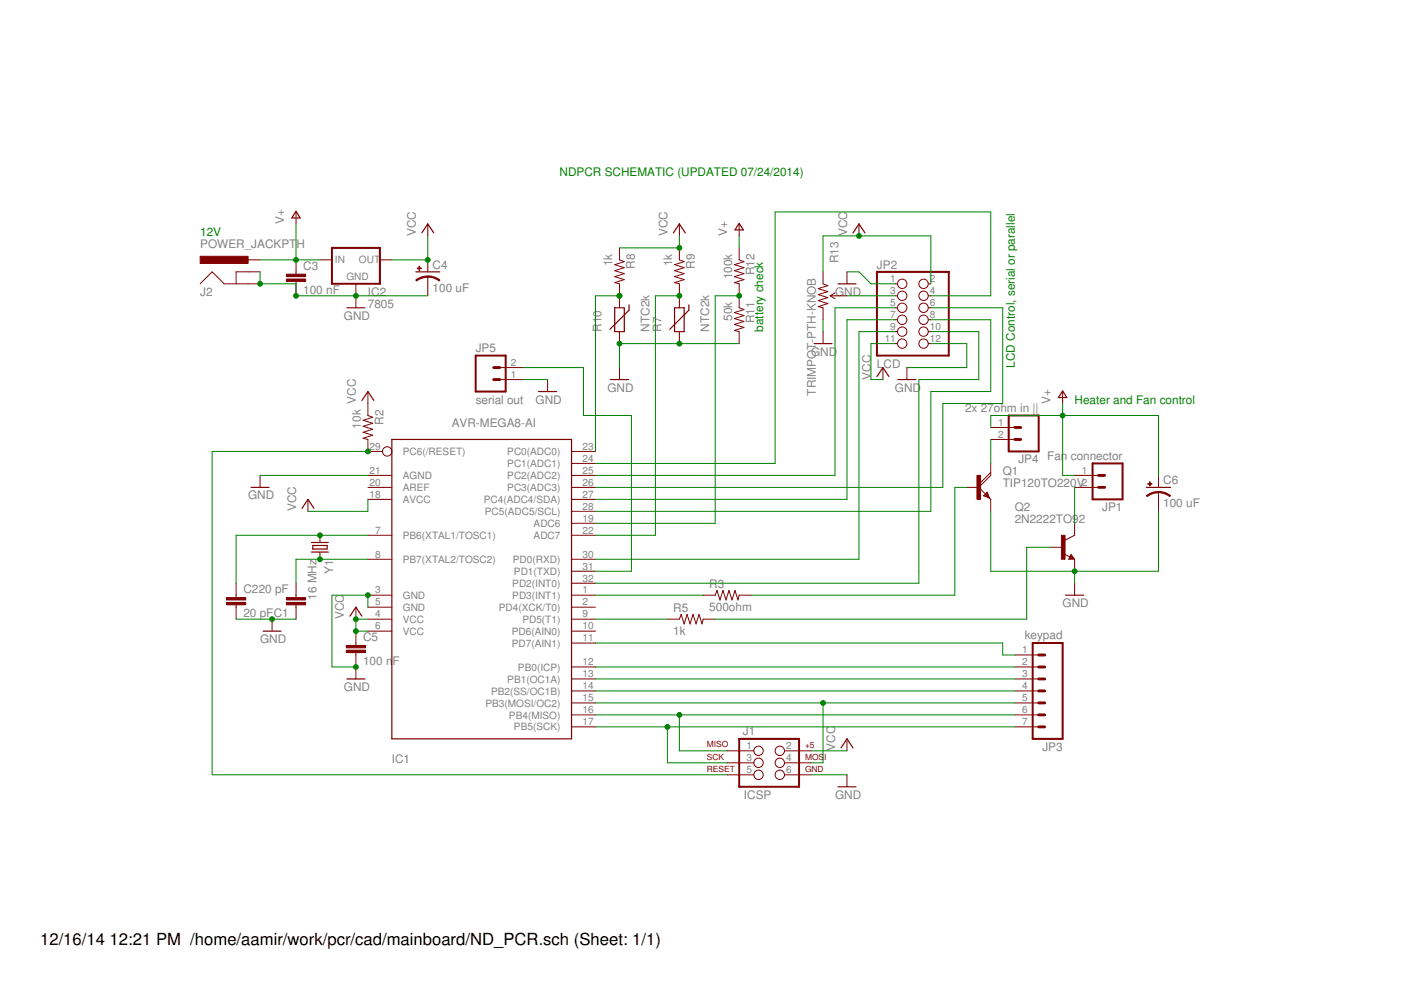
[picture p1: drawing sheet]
<svg xmlns="http://www.w3.org/2000/svg" width="297mm" height="210mm" viewBox="0 0 297 210" stroke-linecap="round" stroke-linejoin="round" font-family="sans-serif">
<g fill="none" stroke="#800000" stroke-width=".25">
<path d="M62.8 44.8l.8 1.4h-1.7zM88.2 57.6h5M89.4 49.4l1.3-1.9 1.3 1.9M142.8 49.4l1.2-1.9 1.3 1.9M156.7 47.3l.9 1.4h-1.8zM180.8 49.4l1.3-1.9 1.3 1.9M73.6 65.3h3.8M130.3 65.3h2.1v5h-2.1zM133.4 64.6v1.2l-4.1 4M143 65.3h2.1v5h-2.1zM146 64.6v1.2l-4 4M172.6 72.9h3.8"/>
<path d="M177.7 60.2h3.8M185.9 79.8l1.3-1.9 1.3 1.9M76.7 84.9l1.3-1.9 1.3 1.9M83.1 93.2h38.1v63.5h-38.1zM114.2 83h3.8M129.4 80.5h3.8M190.4 80.5h3.8M225.3 82.9l.9 1.4h-1.8zM53.2 103.3h3.8M64 107.8l1.3-1.9 1.3 1.9M66.1 117.1h3.5M66.1 115h3.5"/>
<path d="M66.3 115.7h3.1v.7h-3.1zM209.3 104.9l-.3 .2 .5 .3-.2-.8-.5 .5M227.1 118.1l.1 .2h-.4l.3-.5 .5 .6h-.8M243.1 103.3h5.1M55.8 133.8h3.8M74.2 130.6l1.3-1.9 1.2 1.9M225.9 126.2h3.8M73.6 144h3.8M178.3 158.6l1.3-1.9 1.2 1.9M177.7 166.8h3.8"/>
</g>
<g fill="none" stroke="#800000" stroke-width=".21">
<path d="M52.6 55.1h2.5M55.1 57.6h-5v2.6M62.8 44.9v2.6M62.8 55.1v3M62.8 59.7v3M67.8 55.1h2.6M80.5 55.1h2.6M90.7 47.5v2.5M90.7 55.1v2.5M90.7 58.7v4M131.3 52.6v2.5l1.1 .4-2.1 .6 2.1 .6-2.1 .7 2.1 .6-2.1 .7 2.1 .6-2.1 .6 1 .3v5.1M144 47.5v2.5"/>
<path d="M144 52.6v2.5l1.1 .4-2.1 .6 2.1 .6-2.1 .7 2.1 .6-2.1 .7 2.1 .6-2.1 .6 1 .3v5.1M156.7 52.6v2.5l1 .4-2 .6 2 .6-2 .7 2 .6-2 .7 2 .6-2 .6 1 .3v5.1l1 .3-2 .7 2 .6-2 .6 2 .7-2 .6 2 .6-2 .7 1 .2v2.6M156.7 47.5v2.5M174.5 57.6v2.6l1 .4-2 .6 2 .6-2 .7 2 .6-2 .6 2 .7-2 .6 1 .3v2.5M179.6 57.6v2.6M182.1 47.5v2.5M42.4 60.2l2.6-2.6 2.5 2.6h7.6M75.5 60.2v5.1M105.9 77.9h5.1M131.3 70.3v2.6M131.3 77.9v2.6M144 70.3v2.6"/>
<path d="M174.5 70.3v2.6M176 62.7h3.6M176 62.7l1 .7M177 62.1l-1 .6M187.2 77.9v2.6M189.7 60.2h.6M189.7 62.7h.6M189.7 65.3h.6M189.7 67.8h.6M189.7 70.3h.6M189.7 72.9h.6M192.3 77.9v2.6"/>
<path d="M196.8 60.2h.6M196.8 62.7h.6M196.8 65.3h.6M196.8 67.8h.6M196.8 70.3h.6M196.8 72.9h.6M78 83v5.1l1 .4-2 .6 2 .6-2 .7 2 .6-2 .7 2 .6-2 .6 1 .3v2.5h3.1M105.9 80.5h5.1M116.1 80.5v2.5M121.2 98.3h5.1M121.2 95.7h5.1M210.1 98.3v2.5l-2.6 2.5"/>
<path d="M210.1 90.6h5M210.1 93.2h5M225.3 83v2.6M55.1 100.8v2.5M65.3 105.9v2.5M67.8 113.5v1.5M67.8 117.1v1.5M78 118.6h5.1M78 113.5h5.1M78 100.8h5.1M78 103.3h5.1M78 105.9h5.1"/>
<path d="M121.2 118.6h5.1M121.2 113.5h5.1M121.2 100.8h5.1M121.2 103.3h5.1M121.2 105.9h5.1M121.2 111h5.1M121.2 108.4h5.1M205 103.3h2.5M207.5 103.3l2.6 2.6v2.5M209.3 104.4l.5 1.2-1.3-.5zM210.1 100.2l-2.6 2.5M222.8 116h2.5"/>
<path d="M225.6 117.5l1.2 .6M227.1 117.6l.7 1h-1.2zM227.8 100.8h5.1M227.8 103.3h5.1M227.8 111v2.5l-2 1M227.8 118.6v2.5M245.6 100.8v2.5M245.6 104.4v4M50.1 123.7v3M50.1 128.2v3.1M57.7 131.3v2.5M62.8 123.7v3"/>
<path d="M62.8 128.2v3.1M75.5 128.7v2.6M75.5 133.8v3M75.5 138.4v5.6M78 126.2h5.1M78 128.7h5.1M78 131.3h5.1M78 133.8h5.1M121.2 126.2h5.1M121.2 128.7h5.1M121.2 131.3h5.1M121.2 133.8h5.1"/>
<path d="M121.2 136.3h5.1M121.2 123.7h5.1M121.2 121.1h5.1M141.5 131.3h2.5l.4-1 .7 2 .6-2 .6 2 .6-2 .7 2 .6-2 .6 2 .3-1h2.5M149.1 126.2h2.5l.4-1 .7 2 .6-2 .6 2 .7-2 .6 2 .6-2 .7 2 .2-1h2.6M215.1 138.9h5.1M227.8 123.7v2.5M121.2 154.1h5.1M121.2 151.6h5.1M121.2 149h5.1M121.2 146.5h5.1M121.2 144h5.1"/>
<path d="M121.2 141.4h5.1M154.2 159.2h5.6M166.3 159.2h5.7M179.6 156.7v2.5M215.1 154.1h5.1M215.1 151.6h5.1M215.1 149h5.1M215.1 146.5h5.1M215.1 144h5.1M215.1 141.4h5.1M154.2 161.7h5.6M154.2 164.3h5.6"/>
<path d="M166.3 161.7h5.7M166.3 164.3h5.7M179.6 164.3v2.5"/>
<circle cx="191.3" cy="67.8" r=".99"/>
<circle cx="191.3" cy="62.7" r=".99"/>
<circle cx="191.3" cy="72.9" r=".99"/>
<circle cx="191.3" cy="60.2" r=".99"/>
<circle cx="191.3" cy="65.3" r=".99"/>
<circle cx="191.3" cy="70.3" r=".99"/>
<circle cx="195.8" cy="65.3" r=".99"/>
<circle cx="195.8" cy="67.8" r=".99"/>
<circle cx="195.8" cy="70.3" r=".99"/>
<circle cx="195.8" cy="60.2" r=".99"/>
<circle cx="195.8" cy="62.7" r=".99"/>
<circle cx="195.8" cy="72.9" r=".99"/>
<circle cx="82.1" cy="95.7" r=".99"/>
<circle cx="160.8" cy="159.2" r=".99"/>
<circle cx="165.3" cy="159.2" r=".99"/>
<circle cx="160.8" cy="161.7" r=".99"/>
<circle cx="160.8" cy="164.3" r=".99"/>
<circle cx="165.3" cy="161.7" r=".99"/>
<circle cx="165.3" cy="164.3" r=".99"/>
</g>
<path d="M70.4 52.6h10.1v7.6h-10.1zM185.9 57.6h15.3v17.8h-15.3zM100.9 75.4h6.3v7.6h-6.3zM213.9 88.1h6.3v7.6h-6.3zM231.6 98.3h6.4v7.6h-6.4zM218.9 136.3h6.4v20.4h-6.4zM156.7 156.7h12.7v10.1h-12.7z" fill="none" stroke="#800000" stroke-width=".42"/>
<g fill="#800000" stroke="#800000" stroke-width=".21">
<path d="M60.7 126.7h4.1v.5h-4.1z"/>
<path d="M60.7 127.7h4.1v.5h-4.1z"/>
<path d="M48 127.7h4.1v.5h-4.1z"/>
<path d="M48 126.7h4.1v.5h-4.1z"/>
<path d="M42.4 54.3h10.2v1.6h-10.2z"/>
<path d="M60.7 59.2h4.1v.5h-4.1z"/>
<path d="M60.7 58.1h4.1v.6h-4.1z"/>
<path d="M88.5 56.8h.8v.2h-.8z"/>
<path d="M88.8 56.5h.2v.8h-.2z"/>
<path d="M73.4 137.9h4.1v.5h-4.1z"/>
<path d="M73.4 136.8h4.1v.6h-4.1z"/>
<path d="M243.4 102.5h.8v.2h-.8z"/>
<path d="M243.7 102.2h.2v.8h-.2z"/>
<path d="M207.1 100.8h.8v5.1h-.8z"/>
<path d="M225 113.5h.8v5.1h-.8z"/>
</g>
<g fill="#800000" stroke="#800000" stroke-width=".21">
<path d="M90.7 58.5l1.4 .2 1.2 .7-.2 .2-1.4-.7-1-.1z" fill-rule="evenodd"/>
<path d="M88.2 59.4l1.1-.7 1.4-.2v.3l-1 .1-1.4 .7z" fill-rule="evenodd"/>
<path d="M245.6 104.2l1.4 .2 1.2 .7-.2 .2-1.4-.7-1-.1z" fill-rule="evenodd"/>
<path d="M243.1 105.1l1.2-.7 1.3-.2v.3l-1 .1-1.4 .7z" fill-rule="evenodd"/>
</g>
<g fill="none" stroke="#800000" stroke-width=".61">
<path d="M104.7 77.9h1.2M104.7 80.5h1.2M215.1 93.2h1.3M215.1 90.6h1.3M232.9 103.3h1.3M232.9 100.8h1.3M220.2 138.9h1.3M220.2 144h1.3M220.2 141.4h1.3M220.2 149h1.3M220.2 146.5h1.3M220.2 151.6h1.3"/>
<path d="M220.2 154.1h1.3"/>
</g>
<g fill="none" stroke="#008000" stroke-width=".21">
<path d="M55.1 57.6v2.6h7.7v2.5h27.9M55.1 55.1h12.7M62.8 47.5v7.6M90.7 50v5.1h-7.6M144 50v2.6h-12.7M156.7 50v2.6M174.5 57.6v-7.6h22.9v10.2M179.6 57.6h2.5l2.6 2.6h5M111 77.9h12.7v10.2h10.2v33h-7.6M131.3 62.7h-5v33M144 62.7h-5v50.8h-12.7M156.7 62.7h-5.1v48.3h-25.3"/>
<path d="M156.7 72.9h-25.4v5M174.5 67.8v2.5M179.6 62.7h10.1M189.7 70.3h-7.6v48.3h-55.8M189.7 65.3h-12.7v35.5h-50.7M189.7 72.9h-5v7.6h2.5M189.7 67.8h-10.1v38.1h-53.3M197.4 62.7h12.7v-17.8h-45.8v53.4h-38M197.4 67.8h12.7v15.2h-12.7v25.4h-71.1M197.4 72.9h7.6v5h-12.7M197.4 70.3h10.1v10.2h-12.7v43.2h-68.5M197.4 65.3h15.2v20.3h-12.7v17.7h-73.6"/>
<path d="M78 95.7h-33v68.6h109.2M111 80.5h5.1M210.1 90.6v-2.5h35.5v12.7M210.1 93.2v5.1M225.3 85.6v15.2h2.5M55.1 100.8h22.9M78 113.5h-27.9v10.2M78 118.6h-15.2v5.1M78 105.9v2.5h-12.7M205 103.3h-2.6v22.9h-43.1M210.1 108.4v12.7h35.5v-12.7M222.8 116h-5.1v15.3h-66.1"/>
<path d="M227.8 103.3v7.7M50.1 131.3h12.7M78 131.3h-2.5v2.5h2.5M78 128.7v-2.5h-7.6v15.2h5.1M126.3 131.3h15.2M126.3 126.2h22.8M126.3 136.3h86.3v2.6h2.5M227.8 121.1v2.6M126.3 141.4h88.8M126.3 149h88.8M126.3 151.6h88.8M126.3 154.1h88.8"/>
<path d="M126.3 144h88.8M126.3 146.5h88.8M141.5 154.1v7.6h12.7M144 151.6v7.6h10.2M172 159.2h7.6M174.5 149v12.7h-2.5M172 164.3h7.6"/>
</g>
<g fill="#008000" stroke="#008000" stroke-width=".21">
<circle cx="67.8" cy="113.5" r=".51"/>
<circle cx="67.8" cy="118.6" r=".51"/>
<circle cx="57.7" cy="131.3" r=".51"/>
<circle cx="55.1" cy="60.2" r=".51"/>
<circle cx="62.8" cy="62.7" r=".51"/>
<circle cx="75.5" cy="62.7" r=".51"/>
<circle cx="75.5" cy="141.4" r=".51"/>
<circle cx="78" cy="126.2" r=".51"/>
<circle cx="227.8" cy="121.1" r=".51"/>
<circle cx="131.3" cy="72.9" r=".51"/>
<circle cx="144" cy="72.9" r=".51"/>
<circle cx="144" cy="52.6" r=".51"/>
<circle cx="75.5" cy="133.8" r=".51"/>
<circle cx="75.5" cy="131.3" r=".51"/>
<circle cx="182.1" cy="50" r=".51"/>
<circle cx="90.7" cy="55.1" r=".51"/>
<circle cx="62.8" cy="55.1" r=".51"/>
<circle cx="225.3" cy="88.1" r=".51"/>
<circle cx="78" cy="95.7" r=".51"/>
<circle cx="174.5" cy="149" r=".51"/>
<circle cx="131.3" cy="62.7" r=".51"/>
<circle cx="144" cy="62.7" r=".51"/>
<circle cx="156.7" cy="62.7" r=".51"/>
<circle cx="144" cy="151.6" r=".51"/>
<circle cx="141.5" cy="154.1" r=".51"/>
</g>
<g font-size="3.5">
<text x="8.5" y="200.4">12/16/14</text>
<text x="23.2" y="200.4">12:21 PM /home/aamir/work/pcr/cad/mainboard/ND_PCR.sch (Sheet: 1/1)</text>
</g>
<g font-size="2.5" fill="#008000">
<text x="118.6" y="37.3">NDPCR SCHEMATIC (UPDATED 07/24/2014)</text>
<text x="42.4" y="50">12V</text>
<text x="161.8" y="70.3" transform="rotate(-90 161.8 70.3)">battery check</text>
<text x="215.1" y="77.9" transform="rotate(-90 215.1 77.9)">LCD Control, serial or parallel</text>
<text x="227.8" y="85.6">Heater and Fan control</text>
</g>
<g font-size="2.5" fill="#808080">
<text x="60.2" y="47.5" transform="rotate(-90 60.2 47.5)">V+</text>
<text x="42.4" y="52.6">POWER_JACKPT</text>
<text x="62.8" y="52.6">H</text>
<text x="88.2" y="50" transform="rotate(-90 88.2 50)">VCC</text>
<text x="141.5" y="50" transform="rotate(-90 141.5 50)">VCC</text>
<text x="154.2" y="50" transform="rotate(-90 154.2 50)">V+</text>
<text x="179.6" y="50" transform="rotate(-90 179.6 50)">VCC</text>
<text x="64.3" y="57.2">C3</text>
<text x="91.7" y="57">C4</text>
<text x="129.8" y="56.5" transform="rotate(-90 129.8 56.5)">1k</text>
<text x="134.6" y="57" transform="rotate(-90 134.6 57)">R8</text>
<text x="142.5" y="56.5" transform="rotate(-90 142.5 56.5)">1k</text>
<text x="147.3" y="57" transform="rotate(-90 147.3 57)">R9</text>
<text x="155.2" y="59.2" transform="rotate(-90 155.2 59.2)">100k</text>
<text x="160" y="58.4" transform="rotate(-90 160 58.4)">R12</text>
<text x="177.8" y="55.9" transform="rotate(-90 177.8 55.9)">R13</text>
<text x="185.9" y="57">JP2</text>
<text x="42.4" y="62.7">J2</text>
<text x="64.3" y="62.3">100 nF</text>
<text x="78" y="65.2">7805</text>
<text x="78" y="62.7">IC2</text>
<text x="91.7" y="61.8">100 uF</text>
<text x="177" y="62.7">GND</text>
<text x="72.9" y="67.8">GND</text>
<text x="127.5" y="70.3" transform="rotate(-90 127.5 70.3)">R10</text>
<text x="137.7" y="70.3" transform="rotate(-90 137.7 70.3)">NTC2k</text>
<text x="140.2" y="70.3" transform="rotate(-90 140.2 70.3)">R7</text>
<text x="150.4" y="70.3" transform="rotate(-90 150.4 70.3)">NTC2k</text>
<text x="155.2" y="68" transform="rotate(-90 155.2 68)">50k</text>
<text x="160" y="68.5" transform="rotate(-90 160 68.5)">R11</text>
<text x="100.9" y="74.6">JP5</text>
<text x="172" y="75.4">GND</text>
<text x="173" y="72.6" transform="rotate(-90 173 72.6)">-PTH-KNOB</text>
<text x="185.9" y="77.9">L</text>
<text x="187.3" y="77.9">CD</text>
<text x="128.8" y="83">GND</text>
<text x="173" y="83.9" transform="rotate(-90 173 83.9)">TRIMPOT</text>
<text x="184.7" y="80.5" transform="rotate(-90 184.7 80.5)">VCC</text>
<text x="189.7" y="83">GND</text>
<text x="75.5" y="85.6" transform="rotate(-90 75.5 85.6)">VCC</text>
<text x="100.9" y="85.6">serial out</text>
<text x="113.6" y="85.6">GND</text>
<text x="204.6" y="87.3">2x 27ohm in ||</text>
<text x="222.8" y="85.6" transform="rotate(-90 222.8 85.6)">V+</text>
<text x="76.5" y="90.9" transform="rotate(-90 76.5 90.9)">10k</text>
<text x="81.3" y="90" transform="rotate(-90 81.3 90)">R2</text>
<text x="95.8" y="90.6">AVR-MEGA8-AI</text>
<text x="212.6" y="100.8">Q1</text>
<text x="215.9" y="98.3">JP4</text>
<text x="222" y="97.5">Fan connector</text>
<text x="52.6" y="105.9">GND</text>
<text x="212.6" y="103.3">TIP120TO220V</text>
<text x="246.6" y="107.5">100 uF</text>
<text x="246.6" y="102.7">C6</text>
<text x="62.8" y="108.4" transform="rotate(-90 62.8 108.4)">VCC</text>
<text x="215.1" y="111">2N2222TO92</text>
<text x="215.1" y="108.4">Q2</text>
<text x="233.7" y="108.4">JP1</text>
<text x="51.6" y="125.8">C220 pF</text>
<text x="70.6" y="121.6" transform="rotate(-90 70.6 121.6)">Y1</text>
<text x="150.4" y="124.7">R3</text>
<text x="51.6" y="130.9">20 pFC1</text>
<text x="67.1" y="127.2" transform="rotate(-90 67.1 127.2)">16 MHz</text>
<text x="72.9" y="131.3" transform="rotate(-90 72.9 131.3)">VCC</text>
<text x="142.8" y="129.8">R5</text>
<text x="150.4" y="129.5">500ohm</text>
<text x="225.3" y="128.7">GND</text>
<text x="55.1" y="136.3">GND</text>
<text x="77" y="136">C5</text>
<text x="142.8" y="134.6">1k</text>
<text x="217.2" y="135.6">keypad</text>
<text x="77" y="141">100 n</text>
<text x="83.2" y="141">F</text>
<text x="72.9" y="146.5">GND</text>
<text x="157.5" y="155.9">J1</text>
<text x="83.1" y="161.7">IC1</text>
<text x="177" y="159.2" transform="rotate(-90 177 159.2)">VCC</text>
<text x="221" y="159.2">JP3</text>
<text x="157.7" y="169.4">ICSP</text>
<text x="177" y="169.4">GND</text>
</g>
<g font-size="2.1" fill="#808080">
<text x="71" y="55.7">IN</text>
<text x="73.4" y="59.4">GND</text>
<text x="76.1" y="55.7">OUT</text>
<text x="188.8" y="59.8">1</text>
<text x="197.2" y="59.8">2</text>
<text x="188.8" y="62.4">3</text>
<text x="188.8" y="64.9">5</text>
<text x="197.2" y="62.4">4</text>
<text x="197.2" y="64.9">6</text>
<text x="188.8" y="67.4">7</text>
<text x="188.8" y="70">9</text>
<text x="197.2" y="67.4">8</text>
<text x="197.2" y="70">10</text>
<text x="108.3" y="77.6">2</text>
<text x="187.6" y="72.5">11</text>
<text x="197.2" y="72.5">12</text>
<text x="108.3" y="80.1">1</text>
<text x="78.4" y="95.4">29</text>
<text x="123.5" y="95.4">23</text>
<text x="211.6" y="90.3">1</text>
<text x="211.6" y="92.8">2</text>
<text x="78.4" y="100.4">21</text>
<text x="85.4" y="101.6">AGND</text>
<text x="85.4" y="96.5">PC6(/RESET)</text>
<text x="107.6" y="101.6">PC2(ADC2)</text>
<text x="107.6" y="99">PC1(ADC1)</text>
<text x="107.6" y="96.5">PC0(ADC0)</text>
<text x="123.5" y="100.4">25</text>
<text x="123.5" y="97.9">24</text>
<text x="229.4" y="100.4">1</text>
<text x="78.4" y="103">20</text>
<text x="78.4" y="105.5">18</text>
<text x="85.4" y="104.1">AREF</text>
<text x="85.4" y="106.6">AVCC</text>
<text x="102.6" y="106.6">PC4(ADC4/SDA)</text>
<text x="107.6" y="104.1">PC3(ADC3)</text>
<text x="123.5" y="105.5">27</text>
<text x="123.5" y="103">26</text>
<text x="229.4" y="103">2</text>
<text x="79.6" y="113.1">7</text>
<text x="102.8" y="109.2">PC5(ADC5/SCL)</text>
<text x="113.1" y="111.7">ADC6</text>
<text x="123.5" y="113.1">22</text>
<text x="123.5" y="110.6">19</text>
<text x="123.5" y="108.1">28</text>
<text x="79.6" y="118.2">8</text>
<text x="85.4" y="119.3">PB7(XTAL2/TOSC2)</text>
<text x="85.4" y="114.3">PB6(XTAL1/TOSC1)</text>
<text x="108.7" y="119.3">PD0(RXD)</text>
<text x="113.1" y="114.3">ADC7</text>
<text x="123.5" y="118.2">30</text>
<text x="79.6" y="125.8">3</text>
<text x="108.6" y="124.4">PD2(INT0)</text>
<text x="109" y="121.9">PD1(TXD)</text>
<text x="123.5" y="125.8">1</text>
<text x="123.5" y="123.3">32</text>
<text x="123.5" y="120.8">31</text>
<text x="79.6" y="128.4">5</text>
<text x="79.6" y="130.9">4</text>
<text x="85.4" y="126.9">GND</text>
<text x="85.4" y="129.5">GND</text>
<text x="105.8" y="129.5">PD4(XCK/T0)</text>
<text x="108.6" y="127">PD3(INT1)</text>
<text x="123.5" y="130.9">9</text>
<text x="123.5" y="128.4">2</text>
<text x="79.6" y="133.5">6</text>
<text x="85.4" y="132">VCC</text>
<text x="85.4" y="134.6">VCC</text>
<text x="108.5" y="137.1">PD7(AIN1)</text>
<text x="108.5" y="134.6">PD6(AIN0)</text>
<text x="110.8" y="132">PD5(T1)</text>
<text x="123.5" y="136">11</text>
<text x="123.5" y="133.5">10</text>
<text x="109.8" y="142.2">PB0(ICP)</text>
<text x="123.5" y="143.6">13</text>
<text x="123.5" y="141.1">12</text>
<text x="216.7" y="138.5">1</text>
<text x="216.7" y="141.1">2</text>
<text x="216.7" y="143.6">3</text>
<text x="102.9" y="149.8">PB3(MOSI/OC2)</text>
<text x="104.1" y="147.3">PB2(SS/OC1B)</text>
<text x="107.6" y="144.7">PB1(OC1A)</text>
<text x="123.5" y="148.7">15</text>
<text x="123.5" y="146.1">14</text>
<text x="216.7" y="146.1">4</text>
<text x="216.7" y="148.7">5</text>
<text x="107.9" y="152.3">PB4(MISO)</text>
<text x="109" y="154.9">PB5(SCK)</text>
<text x="123.5" y="153.8">17</text>
<text x="123.5" y="151.2">16</text>
<text x="216.7" y="151.2">6</text>
<text x="216.7" y="153.8">7</text>
<text x="158.3" y="158.8">1</text>
<text x="158.3" y="161.4">3</text>
<text x="166.7" y="158.8">2</text>
<text x="166.7" y="161.4">4</text>
<text x="158.3" y="163.9">5</text>
<text x="166.7" y="163.9">6</text>
</g>
<g font-size="1.8" fill="#800000">
<text x="149.9" y="161.2">SCK</text>
<text x="149.9" y="158.4">MISO</text>
<text x="170.7" y="161.1">MOS</text>
<text x="170.7" y="158.7">+5</text>
<text x="174.7" y="161.1">I</text>
<text x="149.9" y="163.8">RESET</text>
<text x="170.7" y="163.8">GND</text>
</g>
</svg>
